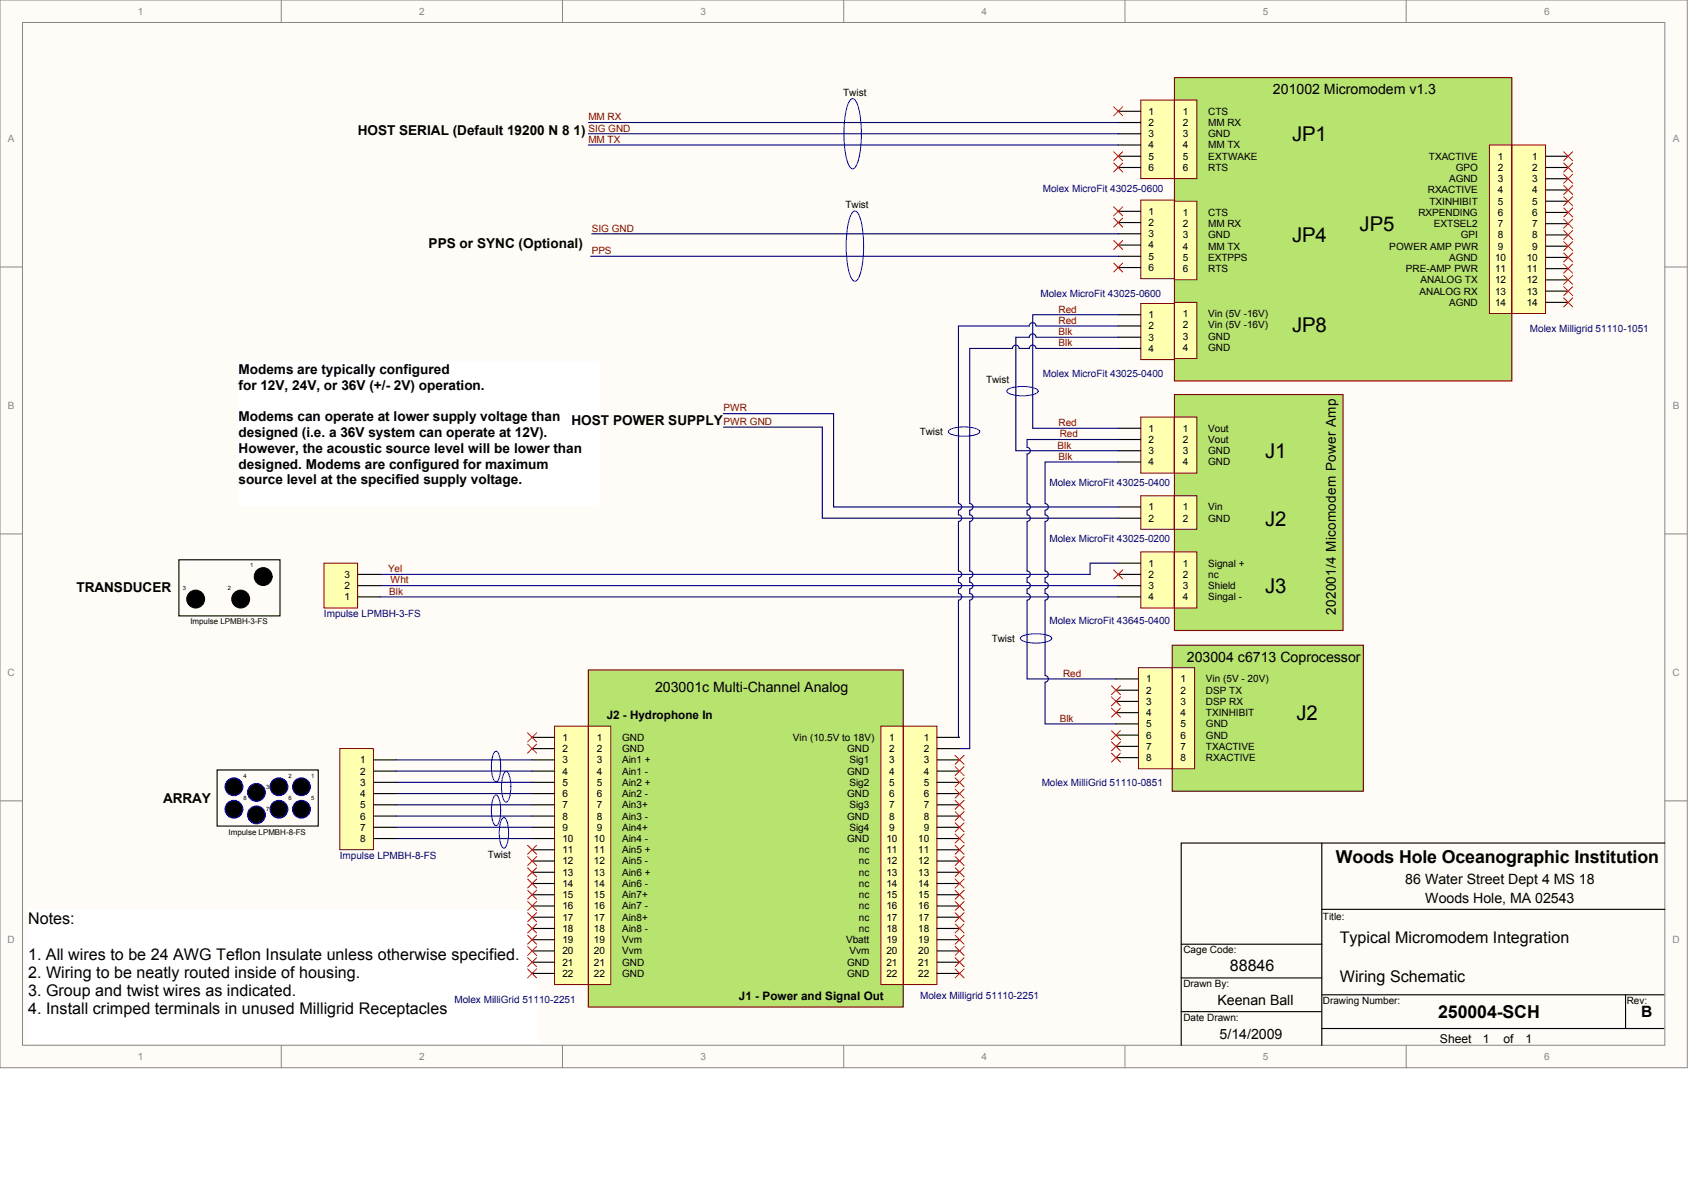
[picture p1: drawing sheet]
<svg xmlns="http://www.w3.org/2000/svg" width="840mm" height="594mm" viewBox="0 0 840 594" stroke-linecap="round" stroke-linejoin="round" font-family="sans-serif">
<g fill="#fffcf8" stroke="#878787" stroke-width=".5">
<path d="M0 0h839v531h-839z"/>
<path d="M11 11h817v509h-817z"/>
</g>
<g fill="none" stroke="#878787" stroke-width=".5">
<path d="M140 0v11M280 0v11M419 0v11M559 0v11M699 0v11M0 133h11M828 133h11M0 265h11M828 265h11M0 398h11M828 398h11M140 520v11"/>
<path d="M280 520v11M419 520v11M559 520v11M699 520v11"/>
</g>
<path d="M657 419v50h-70M828 419h-241v101M657 452h171M657 469v51M587 486h70M657 495h170M808 495v16M587 503h70M657 511h170" fill="none" stroke="#000" stroke-width=".56"/>
<path d="M584 39h168v150h-168z" fill="#b7e36f" stroke="#800000" stroke-width=".56"/>
<g fill="#ffffb0" stroke="#800000" stroke-width=".5">
<path d="M584 150h11v28h-11z"/>
<path d="M584 50h11v39h-11z"/>
<path d="M740 72h12v84h-12z"/>
<path d="M584 100h11v39h-11z"/>
</g>
<path d="M583 321h95v72h-95z" fill="#b7e36f" stroke="#800000" stroke-width=".56"/>
<g fill="#ffffb0" stroke="#800000" stroke-width=".5">
<path d="M583 332h11v50h-11z"/>
<path d="M566 332h17v50h-17z"/>
</g>
<path d="M555 338h11M555 343h11M555 349h11M555 354h11M555 360h11M555 365h11M555 371h11M555 377h11" fill="none" stroke="#000" stroke-width=".56"/>
<path d="M567 50h17v39h-17z" fill="#ffffb0" stroke="#800000" stroke-width=".5"/>
<path d="M556 55h11M556 61h11M556 67h11M556 72h11M556 78h11M556 83h11" fill="none" stroke="#000" stroke-width=".56"/>
<path d="M567 99h17v40h-17z" fill="#ffffb0" stroke="#800000" stroke-width=".5"/>
<path d="M556 105h11M556 111h11M556 116h11M556 122h11M556 127h11M556 133h11" fill="none" stroke="#000" stroke-width=".56"/>
<path d="M567 151h17v28h-17z" fill="#ffffb0" stroke="#800000" stroke-width=".5"/>
<path d="M556 156h11M556 162h11M556 168h11M556 173h11" fill="none" stroke="#000" stroke-width=".56"/>
<path d="M567 207h17v28h-17z" fill="#ffffb0" stroke="#800000" stroke-width=".5"/>
<path d="M556 213h11M556 218h11M556 224h11M556 230h11" fill="none" stroke="#000" stroke-width=".56"/>
<path d="M567 274h17v28h-17z" fill="#ffffb0" stroke="#800000" stroke-width=".5"/>
<path d="M556 280h11M556 286h11M556 291h11M556 297h11" fill="none" stroke="#000" stroke-width=".56"/>
<path d="M567 246h17v17h-17z" fill="#ffffb0" stroke="#800000" stroke-width=".5"/>
<path d="M556 252h11M556 258h11" fill="none" stroke="#000" stroke-width=".56"/>
<path d="M556 156h-43v57h43M556 168h-41a1.6 1.6 0 0 0-2-2 1.6 1.6 0 0 0-1 2h-7v56h51M556 280h-14v6h-353M189 291h367M189 297h367" fill="none" stroke="#000080" stroke-width=".56"/>
<g fill="none" stroke="#f00" stroke-width=".5">
<path d="M554 75l4 5M558 75l-4 5M554 81l4 5M558 81l-4 5M554 103l4 4M558 103l-4 4M554 131l4 4M558 131l-4 4M554 283l4 5M558 283l-4 5M553 352l4 5M553 346l4 5"/>
<path d="M553 341l4 4M557 352l-4 5M557 346l-4 5M557 341l-4 4M553 374l4 5M553 369l4 4M553 363l4 5M557 374l-4 5M557 369l-4 4M557 363l-4 5"/>
</g>
<path d="M14 452h254v67h-254z" fill="#fff" stroke="#fff" stroke-width=".5"/>
<path d="M423 49a4 4 0 0 1 4 5 51 51 0 0 1-2 29l-1 1a4 4 0 0 1-3-5 51 51 0 0 1 1-29zM501 194a17 17 0 0 1 15 0 3 3 0 0 1-4 3h-5a8 8 0 0 1-6-3z" fill="none" stroke="#00f" stroke-width=".5"/>
<path d="M161 280h17v22h-17z" fill="#ffffb0" stroke="#800000" stroke-width=".5"/>
<path d="M178 297h11M178 291h11M178 286h11M108 383h50v28h-50z" fill="none" stroke="#000" stroke-width=".56"/>
<path d="M554 120l4 4M558 120l-4 4" fill="none" stroke="#f00" stroke-width=".5"/>
<g fill="#c90" stroke="#00f" stroke-width=".5">
<circle cx="116" cy="391" r="2.8"/>
<circle cx="116" cy="402" r="2.8"/>
<circle cx="150" cy="391" r="2.8"/>
<circle cx="150" cy="402" r="2.8"/>
</g>
<g fill="#000" stroke="#00f" stroke-width=".5">
<circle cx="116" cy="391" r="4"/>
<circle cx="127" cy="394" r="4"/>
<circle cx="139" cy="391" r="4"/>
<circle cx="150" cy="391" r="4"/>
<circle cx="116" cy="402" r="4"/>
<circle cx="127" cy="405" r="4"/>
<circle cx="139" cy="402" r="4"/>
<circle cx="150" cy="402" r="4"/>
</g>
<path d="M89 278h50v28h-50z" fill="none" stroke="#000" stroke-width=".56"/>
<g fill="#000" stroke="#000" stroke-width=".5">
<circle cx="97" cy="298" r="4"/>
<circle cx="120" cy="298" r="4"/>
<circle cx="131" cy="287" r="4"/>
</g>
<path d="M292 67h264M292 72h264M292 61h264M360 212h49v46h147M360 206h54v46h142" fill="none" stroke="#000080" stroke-width=".56"/>
<path d="M554 108l4 5M558 108l-4 5" fill="none" stroke="#f00" stroke-width=".5"/>
<path d="M752 72h16v84h-16z" fill="#ffffb0" stroke="#800000" stroke-width=".5"/>
<g fill="none" stroke="#000" stroke-width=".56">
<path d="M768 78h12M768 83h12M768 89h12M768 94h12M768 100h12M768 106h12M768 111h12M768 117h12M768 122h12M768 128h12M768 134h12M768 139h12"/>
<path d="M768 145h12M768 150h12"/>
</g>
<g fill="none" stroke="#f00" stroke-width=".5">
<path d="M777 75l5 5M782 75l-5 5M777 87l5 4M777 92l5 5M777 98l5 4M782 87l-5 4M782 92l-5 5M782 98l-5 4M777 103l5 5M782 103l-5 5M777 120l5 5M777 126l5 4"/>
<path d="M777 131l5 5M777 137l5 4M782 120l-5 5M782 126l-5 4M782 131l-5 5M782 137l-5 4M777 142l5 5M777 148l5 5M782 142l-5 5M782 148l-5 5"/>
</g>
<path d="M556 218h-45v4a1.6 1.6 0 0 1 1 2 1.6 1.6 0 0 1-1 2v24a1.6 1.6 0 0 1 1 2 1.6 1.6 0 0 1-1 2M556 230h-36v20a1.6 1.6 0 0 1 1 2 1.6 1.6 0 0 1-1 2M511 254v2a1.6 1.6 0 0 1 1 2 1.6 1.6 0 0 1-1 1v25a1.6 1.6 0 0 1 1 2 1.6 1.6 0 0 1-1 1v2a1.6 1.6 0 0 1 1 2 1.6 1.6 0 0 1-1 2v2a1.6 1.6 0 0 1 1 2 1.6 1.6 0 0 1-1 1v40h44M520 254v2a1.6 1.6 0 0 1 1 2 1.6 1.6 0 0 1-1 1v25a1.6 1.6 0 0 1 1 2 1.6 1.6 0 0 1-1 1v2a1.6 1.6 0 0 1 1 2 1.6 1.6 0 0 1-1 2v2a1.6 1.6 0 0 1 1 2 1.6 1.6 0 0 1-1 1v38a1.6 1.6 0 0 1 1 1 1.6 1.6 0 0 1-1 2v21h35" fill="none" stroke="#000080" stroke-width=".56"/>
<path d="M472 214a17 17 0 0 1 15 0 3 3 0 0 1-4 3h-5a8 8 0 0 1-7-2zM508 317a17 17 0 0 1 15 0 3 3 0 0 1-4 2l-5 1a8 8 0 0 1-7-3z" fill="none" stroke="#00f" stroke-width=".5"/>
<path d="M292 333h157v168h-157z" fill="#b7e36f" stroke="#800000" stroke-width=".56"/>
<g fill="#ffffb0" stroke="#800000" stroke-width=".5">
<path d="M292 361h12v128h-12z"/>
<path d="M438 361h11v128h-11z"/>
<path d="M276 361h16v128h-16z"/>
</g>
<g fill="none" stroke="#000" stroke-width=".56">
<path d="M265 367h11M265 372h11M265 378h11M265 383h11M265 389h11M265 395h11M265 400h11M265 406h11M265 411h11M265 417h11M265 422h11M265 428h11"/>
<path d="M265 434h11M265 439h11M265 445h11M265 450h11M265 456h11M265 462h11M265 467h11M265 473h11M265 478h11M265 484h11"/>
</g>
<path d="M449 361h17v128h-17z" fill="#ffffb0" stroke="#800000" stroke-width=".5"/>
<g fill="none" stroke="#000" stroke-width=".56">
<path d="M466 367h11M466 372h11M466 378h11M466 383h11M466 389h11M466 395h11M466 400h11M466 406h11M466 411h11M466 417h11M466 422h11M466 428h11"/>
<path d="M466 434h11M466 439h11M466 445h11M466 450h11M466 456h11M466 462h11M466 467h11M466 473h11M466 478h11M466 484h11"/>
</g>
<path d="M197 378h68M197 383h68M197 389h68M197 395h68M197 400h68M197 406h68M197 411h68M197 417h68" fill="none" stroke="#000080" stroke-width=".56"/>
<path d="M246 374a3 3 0 0 1 3 4v4a7 7 0 0 1-2 7 11 11 0 0 1-2-11zM246 396v-1a3 3 0 0 1 3 4v5a7 7 0 0 1-2 7 11 11 0 0 1-2-12zM251 384a3 3 0 0 1 3 4v4a7 7 0 0 1-2 7 11 11 0 0 1-2-11zM250 407a3 3 0 0 1 3 4v4a7 7 0 0 1-2 7 11 11 0 0 1-3-11z" fill="none" stroke="#00f" stroke-width=".5"/>
<path d="M169 372h17v50h-17z" fill="#ffffb0" stroke="#800000" stroke-width=".5"/>
<path d="M186 378h11M186 383h11M186 389h11M186 395h11M186 400h11M186 406h11M186 411h11M186 417h11" fill="none" stroke="#000" stroke-width=".56"/>
<g fill="none" stroke="#f00" stroke-width=".5">
<path d="M554 53l4 5M558 53l-4 5M777 81l5 5M782 81l-5 5M777 109l5 4M777 115l5 4M782 109l-5 4M782 115l-5 4M262 364l5 5M262 370l5 4M267 364l-5 5M267 370l-5 4"/>
<path d="M475 376l4 4M479 376l-4 4M475 381l4 5M475 387l4 4M475 392l4 5M475 398l4 4M479 381l-4 5M479 387l-4 4M479 392l-4 5M479 398l-4 4M475 403l4 5M475 409l4 5"/>
<path d="M475 415l4 4M479 403l-4 5M479 409l-4 5M479 415l-4 4M262 420l5 5M262 426l5 4M262 431l5 5M262 437l5 4M267 420l-5 5M267 426l-5 4M267 431l-5 5M267 437l-5 4"/>
<path d="M475 420l4 5M475 426l4 4M475 431l4 5M475 437l4 4M479 420l-4 5M479 426l-4 4M479 431l-4 5M479 437l-4 4M262 443l5 4M262 448l5 5M262 454l5 4M262 459l5 5"/>
<path d="M267 443l-5 4M267 448l-5 5M267 454l-5 4M267 459l-5 5M475 443l4 4M475 448l4 5M475 454l4 4M475 459l4 5M479 443l-4 4M479 448l-4 5M479 454l-4 4M479 459l-4 5"/>
<path d="M262 465l5 4M262 471l5 4M262 476l5 5M267 465l-5 4M267 471l-5 4M267 476l-5 5M475 465l4 4M475 471l4 4M475 476l4 5M479 465l-4 4M479 471l-4 4M479 476l-4 5"/>
<path d="M262 482l5 4M267 482l-5 4M475 482l4 4M479 482l-4 4"/>
</g>
<path d="M294 116h262M294 127h262M556 162h-41a1.6 1.6 0 0 0-2-2 1.6 1.6 0 0 0-1 2h-36v88a1.6 1.6 0 0 1 2 2 1.6 1.6 0 0 1-2 2M556 173h-41a1.6 1.6 0 0 0-2-1 1.6 1.6 0 0 0-1 1h-5a1.7 1.7 0 0 0-2-1 1.7 1.7 0 0 0-2 1h-21v77a1.6 1.6 0 0 1 2 2 1.6 1.6 0 0 1-2 2M476 254v2a1.6 1.6 0 0 1 2 2 1.6 1.6 0 0 1-2 1v25a1.6 1.6 0 0 1 2 2 1.6 1.6 0 0 1-2 1v2a1.6 1.6 0 0 1 2 2 1.6 1.6 0 0 1-2 2v2a1.6 1.6 0 0 1 2 2 1.6 1.6 0 0 1-2 1v69h1M482 254v2a1.6 1.6 0 0 1 2 2 1.6 1.6 0 0 1-2 1v25a1.6 1.6 0 0 1 2 2 1.6 1.6 0 0 1-2 1v2a1.6 1.6 0 0 1 2 2 1.6 1.6 0 0 1-2 2v2a1.6 1.6 0 0 1 2 2 1.6 1.6 0 0 1-2 1v74h-5" fill="none" stroke="#000080" stroke-width=".56"/>
<path d="M424 105a4 4 0 0 1 4 5 51 51 0 0 1-2 29l-1 1a4 4 0 0 1-3-5 51 51 0 0 1 2-29z" fill="none" stroke="#00f" stroke-width=".5"/>
<path d="M119 180h179v71h-179z" fill="#fff" stroke="#fff" stroke-width=".5"/>
<path d="M584 196h84v117h-84z" fill="#b7e36f" stroke="#800000" stroke-width=".56"/>
<g fill="#ffffb0" stroke="#800000" stroke-width=".5">
<path d="M584 207h11v28h-11z"/>
<path d="M584 246h11v17h-11z"/>
<path d="M584 274h11v28h-11z"/>
</g>
<g font-size="10.1">
<text x="642" y="70">JP1</text>
<text x="676" y="115">JP5</text>
<text x="642" y="120">JP4</text>
<text x="642" y="165">JP8</text>
<text x="629" y="228">J1</text>
<text x="629" y="261">J2</text>
<text x="629" y="295">J3</text>
<text x="645" y="358">J2</text>
</g>
<g font-size="8.8">
<text x="664" y="429">Woods Hole Oceanographic Institution</text>
<text x="715" y="506">250004-SCH</text>
</g>
<g font-size="8">
<text x="14" y="459">Notes:</text>
<text x="666" y="469">Typical Micromodem Integration</text>
<text x="14" y="477">1. All wires to be 24 AWG Teflon Insulate unless otherwise specified.</text>
<text x="611" y="483">88846</text>
<text x="14" y="486">2. Wiring to be neatly routed inside of housing.</text>
<text x="666" y="488">Wiring Schematic</text>
<text x="14" y="495">3. Group and twist wires as indicated.</text>
<text x="14" y="504">4. Install crimped terminals in unused Milligrid Receptacles</text>
</g>
<text font-size="7.8" x="816" y="505">B</text>
<g font-size="7">
<text x="633" y="47">201002 Micromodem v1.3</text>
<text x="590" y="329">203004 c6713 Coprocessor</text>
<text x="326" y="344">203001c Multi-Channel Analog</text>
<text x="699" y="440">86 Water Street Dept 4 MS 18</text>
<text x="708" y="449">Woods Hole, MA 02543</text>
<text x="605" y="500">Keenan Ball</text>
<text x="606" y="517">5/14/2009</text>
</g>
<g font-size="6.8">
<text x="178" y="67">HOST SERIAL (Default 19200 N 8 1)</text>
<text x="213" y="123">PPS or SYNC (Optional)</text>
<text x="119" y="186">Modems are typically configured</text>
<text x="119" y="194">for 12V, 24V, or 36V (+/- 2V) operation.</text>
<text x="119" y="210">Modems can operate at lower supply voltage than</text>
<text x="284" y="211">HOST POWER SUPPLY</text>
<text x="119" y="217">designed (i.e. a 36V system can operate at 12V).</text>
<text x="119" y="225">However, the acoustic source level will be lower than</text>
<text x="119" y="233">designed. Modems are configured for maximum</text>
<text x="119" y="241">source level at the specified supply voltage.</text>
<text x="38" y="294">TRANSDUCER</text>
<text x="81" y="399">ARRAY</text>
</g>
<text font-size="6.7" x="664" y="306" transform="rotate(-90 664 306)">202001/4 Micomodem Power Amp</text>
<g font-size="6">
<text x="716" y="518">Sheet</text>
<text x="737" y="518">1</text>
<text x="747" y="518">of</text>
<text x="758" y="518">1</text>
</g>
<g font-size="5.8">
<text x="302" y="357">J2 - Hydrophone In</text>
<text x="367" y="497">J1 - Power and Signal Out</text>
</g>
<g font-size="5" fill="#878787">
<text x="69" y="7">1</text>
<text x="208" y="7">2</text>
<text x="348" y="7">3</text>
<text x="488" y="7">4</text>
<text x="628" y="7">5</text>
<text x="768" y="7">6</text>
<text x="4" y="71">A</text>
<text x="832" y="71">A</text>
<text x="4" y="204">B</text>
<text x="832" y="204">B</text>
<text x="4" y="336">C</text>
<text x="831" y="336">C</text>
<text x="4" y="469">D</text>
<text x="831" y="469">D</text>
<text x="69" y="527">1</text>
<text x="208" y="527">2</text>
<text x="348" y="527">3</text>
<text x="488" y="527">4</text>
<text x="628" y="527">5</text>
<text x="768" y="527">6</text>
</g>
<g font-size="5">
<text x="419" y="48">Twist</text>
<text x="571" y="57">1</text>
<text x="588" y="57">1</text>
<text x="601" y="57">CTS</text>
<text x="571" y="63">2</text>
<text x="588" y="63">2</text>
<text x="601" y="63">MM RX</text>
<text x="571" y="68">3</text>
<text x="588" y="68">3</text>
<text x="601" y="68">GND</text>
<text x="571" y="74">4</text>
<text x="588" y="74">4</text>
<text x="601" y="74">MM TX</text>
<text x="571" y="79">5</text>
<text x="588" y="79">5</text>
<text x="601" y="79">EXTWAKE</text>
<text x="710" y="79">TXACTIVE</text>
<text x="745" y="79">1</text>
<text x="762" y="79">1</text>
<text x="571" y="85">6</text>
<text x="588" y="85">6</text>
<text x="601" y="85">RTS</text>
<text x="724" y="85">GPO</text>
<text x="745" y="85">2</text>
<text x="762" y="85">2</text>
<text x="720" y="91">AGND</text>
<text x="745" y="91">3</text>
<text x="762" y="91">3</text>
<text x="710" y="96">RXACTIVE</text>
<text x="711" y="102">TXINHIBIT</text>
<text x="745" y="102">5</text>
<text x="745" y="96">4</text>
<text x="762" y="96">4</text>
<text x="762" y="102">5</text>
<text x="420" y="103">Twist</text>
<text x="571" y="107">1</text>
<text x="588" y="107">1</text>
<text x="601" y="107">CTS</text>
<text x="705" y="107">RXPENDING</text>
<text x="745" y="107">6</text>
<text x="762" y="107">6</text>
<text x="571" y="112">2</text>
<text x="588" y="113">2</text>
<text x="601" y="113">MM RX</text>
<text x="713" y="113">EXTSEL2</text>
<text x="745" y="113">7</text>
<text x="762" y="113">7</text>
<text x="571" y="118">3</text>
<text x="588" y="119">3</text>
<text x="601" y="119">GND</text>
<text x="726" y="119">GPI</text>
<text x="745" y="119">8</text>
<text x="762" y="119">8</text>
<text x="571" y="124">4</text>
<text x="588" y="124">4</text>
<text x="601" y="124">MM TX</text>
<text x="691" y="124">POWER AMP PWR</text>
<text x="745" y="124">9</text>
<text x="762" y="124">9</text>
<text x="571" y="129">5</text>
<text x="588" y="130">5</text>
<text x="601" y="130">EXTPPS</text>
<text x="720" y="130">AGND</text>
<text x="743" y="130">10</text>
<text x="759" y="130">10</text>
<text x="571" y="135">6</text>
<text x="588" y="135">6</text>
<text x="601" y="135">RTS</text>
<text x="699" y="135">PRE-AMP PWR</text>
<text x="743" y="135">11</text>
<text x="759" y="135">11</text>
<text x="706" y="141">ANALOG TX</text>
<text x="743" y="141">12</text>
<text x="759" y="141">12</text>
<text x="706" y="146">ANALOG RX</text>
<text x="743" y="146">13</text>
<text x="759" y="146">13</text>
<text x="720" y="152">AGND</text>
<text x="743" y="152">14</text>
<text x="759" y="152">14</text>
<text x="571" y="158">1</text>
<text x="588" y="158">1</text>
<text x="601" y="158">Vin (5V -16V)</text>
<text x="571" y="164">2</text>
<text x="588" y="163">2</text>
<text x="601" y="163">Vin (5V -16V)</text>
<text x="571" y="169">3</text>
<text x="588" y="169">3</text>
<text x="601" y="169">GND</text>
<text x="571" y="175">4</text>
<text x="588" y="174">4</text>
<text x="601" y="174">GND</text>
<text x="490" y="191">Twist</text>
<text x="571" y="215">1</text>
<text x="588" y="215">1</text>
<text x="601" y="215">Vout</text>
<text x="457" y="216">Twist</text>
<text x="571" y="220">2</text>
<text x="588" y="220">2</text>
<text x="601" y="220">Vout</text>
<text x="571" y="226">3</text>
<text x="588" y="226">3</text>
<text x="601" y="226">GND</text>
<text x="571" y="231">4</text>
<text x="588" y="231">4</text>
<text x="601" y="231">GND</text>
<text x="571" y="254">1</text>
<text x="588" y="254">1</text>
<text x="601" y="254">Vin</text>
<text x="571" y="259">2</text>
<text x="588" y="259">2</text>
<text x="601" y="259">GND</text>
<text x="571" y="282">1</text>
<text x="588" y="282">1</text>
<text x="601" y="282">Signal +</text>
<text x="171" y="287">3</text>
<text x="571" y="287">2</text>
<text x="588" y="287">2</text>
<text x="601" y="287">nc</text>
<text x="171" y="293">2</text>
<text x="571" y="293">3</text>
<text x="588" y="293">3</text>
<text x="601" y="293">Shield</text>
<text x="171" y="298">1</text>
<text x="571" y="298">4</text>
<text x="588" y="298">4</text>
<text x="601" y="298">Singal -</text>
<text x="493" y="319">Twist</text>
<text x="570" y="339">1</text>
<text x="587" y="339">1</text>
<text x="599" y="339">Vin (5V - 20V)</text>
<text x="570" y="345">2</text>
<text x="587" y="345">2</text>
<text x="599" y="345">DSP TX</text>
<text x="570" y="350">3</text>
<text x="587" y="350">3</text>
<text x="599" y="350">DSP RX</text>
<text x="570" y="356">4</text>
<text x="587" y="356">4</text>
<text x="599" y="356">TXINHIBIT</text>
<text x="570" y="362">5</text>
<text x="587" y="362">5</text>
<text x="599" y="362">GND</text>
<text x="280" y="368">1</text>
<text x="297" y="368">1</text>
<text x="309" y="368">GND</text>
<text x="394" y="368">Vin (10.5V to 18V)</text>
<text x="442" y="368">1</text>
<text x="459" y="368">1</text>
<text x="570" y="367">6</text>
<text x="587" y="367">6</text>
<text x="599" y="367">GND</text>
<text x="280" y="374">2</text>
<text x="297" y="374">2</text>
<text x="309" y="374">GND</text>
<text x="421" y="374">GND</text>
<text x="442" y="374">2</text>
<text x="459" y="374">2</text>
<text x="570" y="373">7</text>
<text x="587" y="373">7</text>
<text x="599" y="373">TXACTIVE</text>
<text x="179" y="379">1</text>
<text x="280" y="379">3</text>
<text x="297" y="379">3</text>
<text x="309" y="379">Ain1 +</text>
<text x="422" y="379">Sig1</text>
<text x="442" y="379">3</text>
<text x="459" y="379">3</text>
<text x="570" y="378">8</text>
<text x="587" y="378">8</text>
<text x="599" y="378">RXACTIVE</text>
<text x="179" y="385">2</text>
<text x="280" y="385">4</text>
<text x="297" y="385">4</text>
<text x="309" y="385">Ain1 -</text>
<text x="421" y="385">GND</text>
<text x="442" y="385">4</text>
<text x="459" y="385">4</text>
<text x="179" y="391">3</text>
<text x="280" y="391">5</text>
<text x="297" y="391">5</text>
<text x="309" y="391">Ain2 +</text>
<text x="422" y="391">Sig2</text>
<text x="442" y="391">5</text>
<text x="459" y="391">5</text>
<text x="179" y="396">4</text>
<text x="179" y="402">5</text>
<text x="280" y="396">6</text>
<text x="280" y="402">7</text>
<text x="297" y="396">6</text>
<text x="297" y="402">7</text>
<text x="309" y="396">Ain2 -</text>
<text x="309" y="402">Ain3+</text>
<text x="421" y="396">GND</text>
<text x="422" y="402">Sig3</text>
<text x="442" y="396">6</text>
<text x="442" y="402">7</text>
<text x="459" y="396">6</text>
<text x="459" y="402">7</text>
<text x="179" y="407">6</text>
<text x="280" y="407">8</text>
<text x="297" y="407">8</text>
<text x="309" y="407">Ain3 -</text>
<text x="421" y="407">GND</text>
<text x="442" y="407">8</text>
<text x="459" y="407">8</text>
<text x="179" y="413">7</text>
<text x="280" y="413">9</text>
<text x="297" y="413">9</text>
<text x="309" y="413">Ain4+</text>
<text x="422" y="413">Sig4</text>
<text x="442" y="413">9</text>
<text x="459" y="413">9</text>
<text x="179" y="419">8</text>
<text x="280" y="419">10</text>
<text x="295" y="419">10</text>
<text x="309" y="419">Ain4 -</text>
<text x="421" y="419">GND</text>
<text x="441" y="419">10</text>
<text x="456" y="419">10</text>
<text x="280" y="424">11</text>
<text x="295" y="424">11</text>
<text x="309" y="424">Ain5 +</text>
<text x="427" y="424">nc</text>
<text x="441" y="424">11</text>
<text x="456" y="424">11</text>
<text x="242" y="426">Twist</text>
<text x="280" y="430">12</text>
<text x="295" y="430">12</text>
<text x="309" y="430">Ain5 -</text>
<text x="427" y="430">nc</text>
<text x="441" y="430">12</text>
<text x="456" y="430">12</text>
<text x="280" y="435">13</text>
<text x="295" y="435">13</text>
<text x="309" y="435">Ain6 +</text>
<text x="427" y="435">nc</text>
<text x="441" y="435">13</text>
<text x="456" y="435">13</text>
<text x="280" y="441">14</text>
<text x="295" y="441">14</text>
<text x="309" y="441">Ain6 -</text>
<text x="427" y="441">nc</text>
<text x="441" y="441">14</text>
<text x="456" y="441">14</text>
<text x="280" y="447">15</text>
<text x="295" y="447">15</text>
<text x="309" y="447">Ain7+</text>
<text x="427" y="447">nc</text>
<text x="441" y="447">15</text>
<text x="456" y="447">15</text>
<text x="280" y="452">16</text>
<text x="295" y="452">16</text>
<text x="309" y="452">Ain7 -</text>
<text x="427" y="452">nc</text>
<text x="441" y="452">16</text>
<text x="456" y="452">16</text>
<text x="280" y="458">17</text>
<text x="295" y="458">17</text>
<text x="309" y="458">Ain8+</text>
<text x="427" y="458">nc</text>
<text x="441" y="458">17</text>
<text x="456" y="458">17</text>
<text x="658" y="457">Title:</text>
<text x="280" y="463">18</text>
<text x="295" y="463">18</text>
<text x="309" y="463">Ain8 -</text>
<text x="427" y="463">nc</text>
<text x="441" y="463">18</text>
<text x="456" y="463">18</text>
<text x="280" y="469">19</text>
<text x="295" y="469">19</text>
<text x="309" y="469">Vvm</text>
<text x="421" y="469">Vbatt</text>
<text x="441" y="469">19</text>
<text x="456" y="469">19</text>
<text x="588" y="474">Cage Code:</text>
<text x="280" y="474">20</text>
<text x="295" y="474">20</text>
<text x="309" y="474">Vvm</text>
<text x="422" y="474">Vvm</text>
<text x="441" y="474">20</text>
<text x="456" y="474">20</text>
<text x="280" y="480">21</text>
<text x="280" y="486">22</text>
<text x="295" y="480">21</text>
<text x="295" y="486">22</text>
<text x="309" y="480">GND</text>
<text x="309" y="486">GND</text>
<text x="421" y="480">GND</text>
<text x="421" y="486">GND</text>
<text x="441" y="480">21</text>
<text x="441" y="486">22</text>
<text x="456" y="480">21</text>
<text x="456" y="486">22</text>
<text x="588" y="491">Drawn By:</text>
<text x="658" y="499">Drawing Number:</text>
<text x="809" y="499">Rev:</text>
<text x="588" y="507">Date Drawn:</text>
</g>
<g font-size="5" fill="#800000">
<text x="292" y="60">MM RX</text>
<text x="292" y="65">SIG GND</text>
<text x="292" y="71">MM TX</text>
<text x="294" y="115">SIG GND</text>
<text x="294" y="126">PPS</text>
<text x="526" y="155">Red</text>
<text x="526" y="161">Red</text>
<text x="526" y="167">Blk</text>
<text x="526" y="172">Blk</text>
<text x="360" y="205">PWR</text>
<text x="360" y="211">PWR GND</text>
<text x="526" y="212">Red</text>
<text x="527" y="217">Red</text>
<text x="526" y="223">Blk</text>
<text x="526" y="229">Blk</text>
<text x="193" y="284">Yel</text>
<text x="194" y="290">Wht</text>
<text x="193" y="296">Blk</text>
<text x="528" y="336">Red</text>
<text x="527" y="359">Blk</text>
</g>
<g font-size="5" fill="#000080">
<text x="518" y="96">Molex MicroFit 43025-0600</text>
<text x="517" y="148">Molex MicroFit 43025-0600</text>
<text x="761" y="165">Molex Milligrid 51110-1051</text>
<text x="518" y="187">Molex MicroFit 43025-0400</text>
<text x="522" y="241">Molex MicroFit 43025-0400</text>
<text x="522" y="269">Molex MicroFit 43025-0200</text>
<text x="161" y="307">Impulse LPMBH-3-FS</text>
<text x="522" y="310">Molex MicroFit 43645-0400</text>
<text x="518" y="391">Molex MilliGrid 51110-0851</text>
<text x="169" y="427">Impulse LPMBH-8-FS</text>
<text x="457" y="497">Molex Milligrid 51110-2251</text>
<text x="226" y="498">Molex MilliGrid 51110-2251</text>
</g>
<g font-size="4">
<text x="95" y="310">Impulse LPMBH-3-FS</text>
<text x="114" y="415">Impulse LPMBH-8-FS</text>
</g>
<g font-size="2.9">
<text x="124" y="282">1</text>
<text x="91" y="293">3</text>
<text x="113" y="293">2</text>
<text x="121" y="387">4</text>
<text x="143" y="387">2</text>
<text x="155" y="387">1</text>
<text x="132" y="392">3</text>
<text x="121" y="398">8</text>
<text x="143" y="398">6</text>
<text x="155" y="398">5</text>
<text x="132" y="403">7</text>
</g>
</svg>
